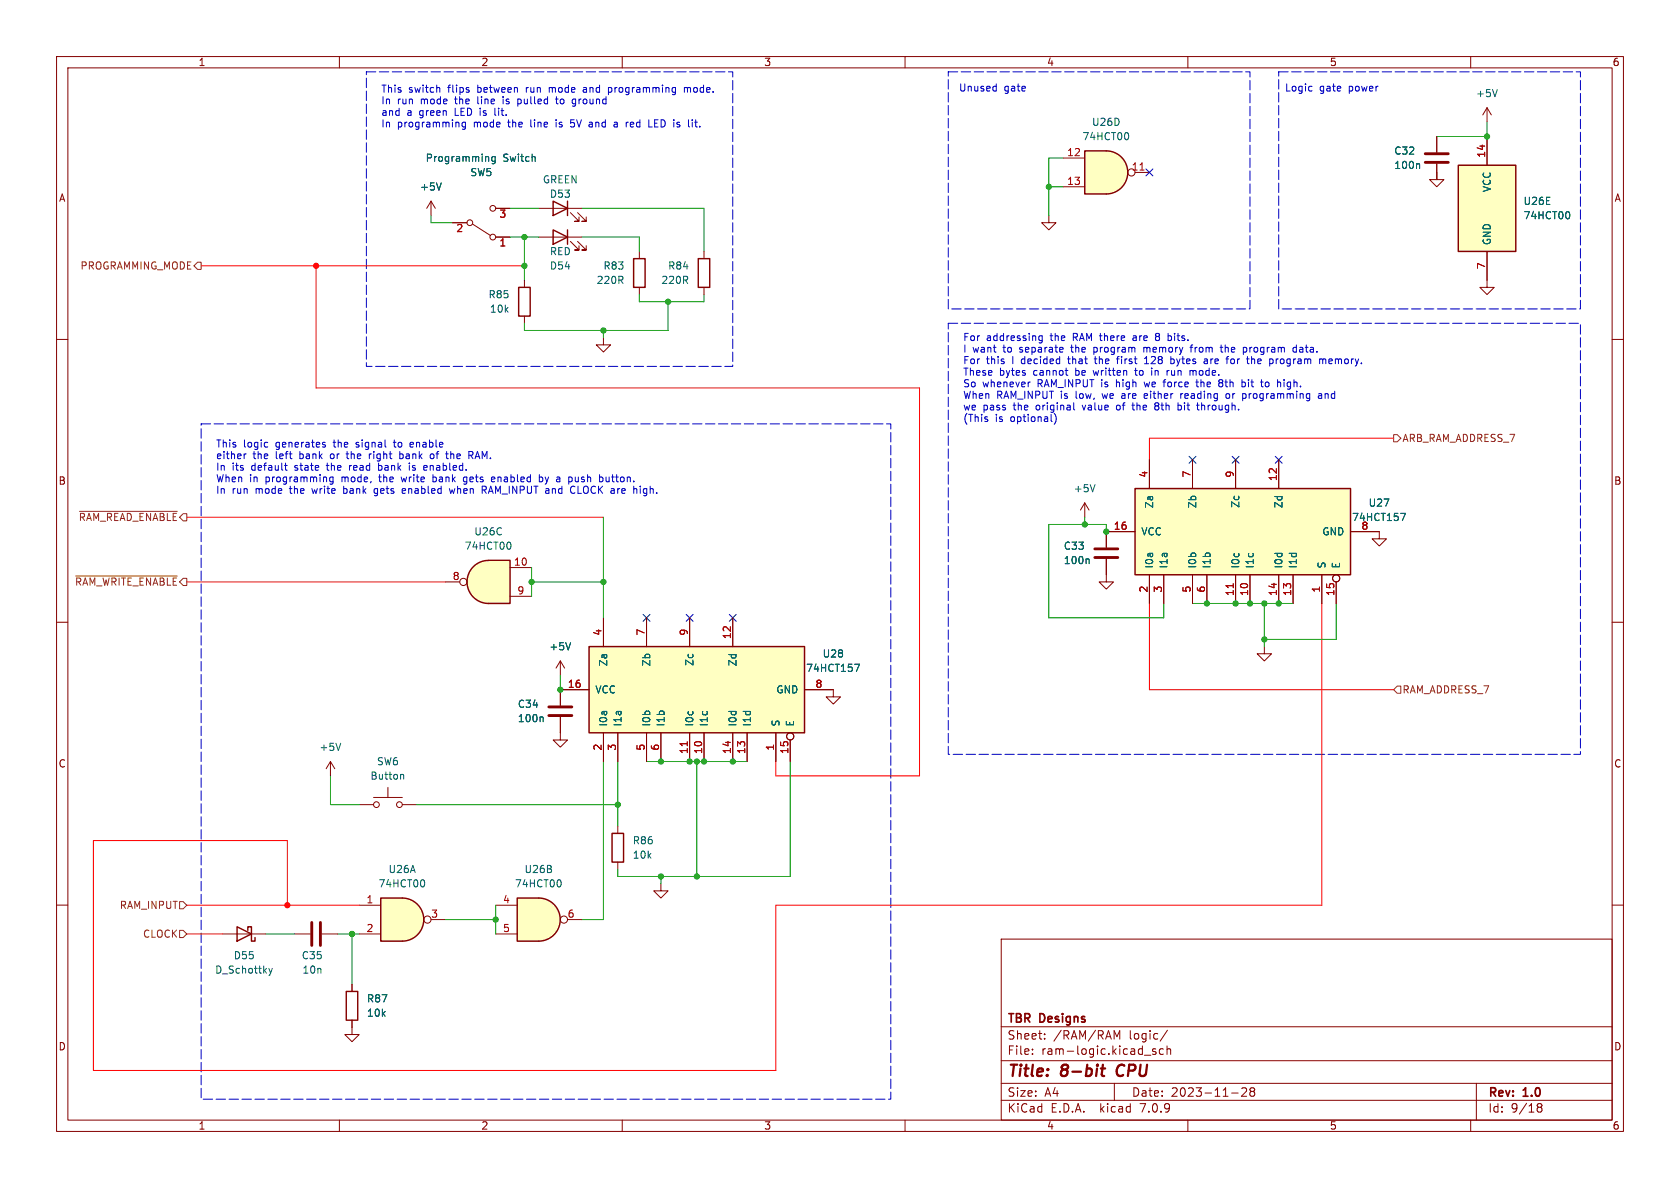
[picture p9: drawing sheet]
<svg xmlns="http://www.w3.org/2000/svg" width="297mm" height="210mm" viewBox="0 0 297 210" stroke-linecap="round" stroke-linejoin="round" font-family="sans-serif">
<g fill="none" stroke="#840000" stroke-width=".18">
<path d="M10 10h277v190h-277zM12 12h273v186h-273zM60 10v2M110 10v2M160 10v2M210 10v2M260 10v2M185.4 38.1v1.3h1.3l-1.3 1.2-1.3-1.2h1.3M10 60h2M285 60h2M10 110h2M285 110h2"/>
<path d="M10 160h2M285 160h2M177 166h108v32h-108zM60 198v2M110 198v2M160 198v2M177 194.5h108M177 191.5h108M177 187.5h108M177 181.5h108M182.5 186.3v.1M182.5 185.5v.1"/>
<path d="M184.7 183.6v.1M184.7 182.8v.1M197 182.2l.5 1.1 .5-1.1v1.5M197 191.5v3M202.3 186.5h1.2M204.3 185.5l-.3-.1-.3 .2 .1 .2 .5 .2v.3h-.6M205.7 185.5l-.5-.1-.2 .3v.4l.1 .2h.6M206.3 185.5l.2-.1 .4 .1 .1 .9M206.3 184.9v1.5M206.4 182.1l-1.3 2M210 198v2M217.7 193.2h1.2"/>
<path d="M219.5 192.4l.6-.1 .2 .1 .1 .3-.9 1.1h.9M221.2 192.9l-.2-.2 .2-.4 .5 .1 .1 .2-.3 .3M221.2 192.9l-.2 .3v.3l.2 .3 .5-.1 .1-.2-.1-.4-.2-.2M221.2 192.9h.3M260 198v2M261 191.5v6.5M271.7 195.5l.3 .2M271.7 195.4l.3-.3 .5 .1 .1 .3-.3 .2M272 195.7h.3M272 195.7l-.3 .3M272.3 195.7l.3 .3-.1 .5-.5 .1-.3-.3"/>
</g>
<path d="M194.6 188.9h.8M195 188.2l-.2 1.7v.2l.4 .1M197.7 188.5a1.27 1.27 0 0 0 0 1.6" fill="none" stroke="#840000" stroke-width=".4"/>
<path d="M195.6 26.7a3.8 3.8 0 0 1 3.8 3.8 3.8 3.8 0 0 1-3.8 3.8z" fill="#ffffc2" stroke="#ffffc2" stroke-width=".18"/>
<path d="M191.8 26.7h3.8v7.6h-3.8z" fill="#ffffc2"/>
<path d="M191.8 26.7h3.8a3.8 3.8 0 0 1 3.8 3.8 3.8 3.8 0 0 1-3.8 3.8h-3.8z" fill="none" stroke="#840000" stroke-width=".25"/>
<g fill="none" stroke="#840000" stroke-width=".18">
<path d="M188 27.9h3.8M188 33h3.8M200.7 30.5h2.5"/>
<circle cx="200" cy="30.5" r=".63"/>
</g>
<path d="M201.5 30.1h.8" fill="none" stroke="#a90000" stroke-width=".18"/>
<path d="M199.4 23.5l.1 .4-.1 .7" fill="none" stroke="#006464" stroke-width=".18"/>
<path d="M83.7 100.2a3.8 3.8 0 0 1 2.7-1.1v7.6a3.8 3.8 0 0 1-3.5-2.4 3.8 3.8 0 0 1 .8-4.1z" fill="#ffffc2" stroke="#ffffc2" stroke-width=".18"/>
<path d="M86.4 99.1h3.8v7.6h-3.8z" fill="#ffffc2"/>
<path d="M257.8 29.2h10.2v15.3h-10.2zM91.7 50.8h2v5.1h-2zM97.8 40.6l2.5 1.3-2.5 1.3zM100.3 40.6v2.6M83.7 100.2a3.8 3.8 0 0 1 2.7-1.1h3.8v7.6h-3.8a3.8 3.8 0 0 1-3.5-2.4 3.8 3.8 0 0 1 .8-4.1zM104.1 114.3h38.1v15.2h-38.1zM41.9 163.8l2.5 1.3-2.5 1.3zM43.8 164.5v-.7h.6v2.6h.7v-.7M61.2 175.3h2v5h-2z" fill="none" stroke="#840000" stroke-width=".25"/>
<g fill="none" stroke="#840000" stroke-width=".18">
<path d="M262.9 19.1l-.8 1.2M262.9 19.1v2.5M262.9 19.1l.8 1.2M80 39.4h2.5M83.6 39.6l3.1 2.1M87.6 36.8h2.6M254 29v2.8h-1.3l1.3 1.2 1.3-1.2h-1.3v-1.3M254 24.1v2.8M262.9 24.1v5.1M87.6 41.9h2.6M92.7 49.5v1.3M92.7 55.9v1.3"/>
<path d="M95.2 41.9h7.7M100.8 42.7l1.6 1.5h-.8h.8v-.8M102.1 42.7l1.5 1.5h-.7h.7v-.8M106.7 59.7v1.3h-1.3l1.3 1.2 1.2-1.2h-1.2M262.9 44.5v6.3h1.3l-1.3 1.3-1.3-1.3h1.3M243.8 94v1.3h1.3l-1.3 1.2-1.2-1.2h1.2M78.7 102.9h2.6M90.2 100.3h3.8M90.2 105.4h3.8M99.1 116.8l-.8 1.3M99.1 116.8v2.6M99.1 116.8l.7 1.3"/>
<path d="M106.7 109.2v5.1M114.3 109.2v5.1M121.9 109.2v5.1M129.5 109.2v5.1M223.5 114.3v1.3h1.3l-1.3 1.2-1.3-1.2h1.3M99.1 126.7v4.1h1.2l-1.2 1.3-1.3-1.3h1.3M104.1 121.9h-5v2.8M106.7 129.5v5.1M109.2 129.5v5.1M114.3 129.5v5.1M116.8 129.5v5.1M121.9 129.5v5.1"/>
<path d="M124.5 129.5v5.1M129.5 129.5v5.1M132.1 129.5v5.1M137.2 129.5v5.1M139.7 130.8v3.8M142.2 121.9h5.1M39.4 165.1h7.6M52.1 165.1h2.8M56.9 165.1h2.8M62.2 174v1.3M62.2 180.3v2.6h1.3l-1.3 1.3-1.2-1.3h1.2"/>
<circle cx="83.1" cy="39.4" r=".51"/>
<circle cx="87.1" cy="36.8" r=".51"/>
<circle cx="87.1" cy="41.9" r=".51"/>
<circle cx="81.9" cy="102.9" r=".63"/>
<circle cx="139.7" cy="130.2" r=".63"/>
</g>
<g fill="none" stroke="#006464" stroke-width=".18">
<path d="M264.7 15.8l-.4 1.3M86.2 27.7l.2 .2v.6M87.5 27.7v1l-.2 .2h-.3M87.5 27.7h-.3l-.3 .2 .2 .6h.4M250.8 28.9l.2 .2v.7M277.3 37.5l.2 .4-.2 .7M90.1 95.9l.2 .4-.2 .7M100.9 113.6l-.4 1.3M151.1 117.4h.8l-.5 1.3M95.8 126.7l.2 .2v.7M47.5 171.2l.3 .8M47.8 172l-.3 .5"/>
<path d="M48.1 171.2l-.3 .8"/>
</g>
<g fill="#ffffc2" stroke="#ffffc2" stroke-width=".18">
<path d="M257.8 29.2h10.2v15.3h-10.2z"/>
<path d="M104.1 114.3h38.1v15.2h-38.1z"/>
<path d="M95.2 158.8a3.8 3.8 0 0 1 3.8 3.8 3.8 3.8 0 0 1-3.8 3.8z"/>
</g>
<path d="M252 28.7h4M252 27.2h4M97 126.5h4.1M97 125h4.1M55.1 163.1v4M56.6 163.1v4" fill="none" stroke="#840000" stroke-width=".51"/>
<path d="M121.5 131.1v.7" fill="none" stroke="#a90000" stroke-width=".18"/>
<path d="M91.4 158.8h3.8v7.6h-3.8z" fill="#ffffc2"/>
<path d="M200.7 86.4h38.1v15.2h-38.1zM91.4 158.8h3.8a3.8 3.8 0 0 1 3.8 3.8 3.8 3.8 0 0 1-3.8 3.8h-3.8zM108.2 147.3h2v5.1h-2z" fill="none" stroke="#840000" stroke-width=".25"/>
<g fill="none" stroke="#840000" stroke-width=".18">
<path d="M191.8 88.9l-.8 1.3M191.8 88.9v2.5M191.8 88.9l.7 1.3M195.6 94h5.1M203.2 81.3v5.1M210.8 81.3v5.1M218.4 81.3v5.1M226.1 81.3v5.1M238.8 94h5M203.2 101.6v5.1M205.7 101.6v5.1M210.8 101.6v5.1"/>
<path d="M213.4 101.6v5.1M218.4 101.6v5.1M221 101.6v5.1M226.1 101.6v5.1M228.6 101.6v5.1M233.7 101.6v5.1M236.2 102.9v3.8M58.4 134.6l-.7 1.3M58.4 134.6v2.6M58.4 134.6l.8 1.3M68.6 139.2v1.8M63.5 142.2h2.5"/>
<path d="M66 141h5.1M71.1 142.2h2.6M109.2 146.1v1.2M109.2 152.4v1.3M116.8 156.2v1.3h1.3l-1.3 1.3-1.2-1.3h1.2M87.6 160h3.8M87.6 165.1h3.8M100.3 162.6h2.6"/>
<circle cx="236.2" cy="102.2" r=".63"/>
<circle cx="66.5" cy="142.2" r=".51"/>
<circle cx="70.6" cy="142.2" r=".51"/>
<circle cx="99.7" cy="162.6" r=".63"/>
</g>
<path d="M193.6 85.7l-.4 1.2M247.6 90.7h.9l-.6 1.3M60.2 131.4l-.4 1.3M71 136.9l.4 .2v.6M99 155.6l.2 .4-.2 .7" fill="none" stroke="#006464" stroke-width=".18"/>
<g fill="#ffffc2" stroke="#ffffc2" stroke-width=".18">
<path d="M200.7 86.4h38.1v15.2h-38.1z"/>
<path d="M71.1 158.8a3.8 3.8 0 0 1 3.8 3.8 3.8 3.8 0 0 1-3.8 3.8z"/>
</g>
<path d="M218 103.2v.7" fill="none" stroke="#a90000" stroke-width=".18"/>
<path d="M67.3 158.8h3.8v7.6h-3.8z" fill="#ffffc2"/>
<path d="M97.8 35.6l2.5 1.2-2.5 1.3zM100.3 35.6v2.5M112 45.7h2v5.1h-2zM123.4 45.7h2.1v5.1h-2.1zM67.3 158.8h3.8a3.8 3.8 0 0 1 3.8 3.8 3.8 3.8 0 0 1-3.8 3.8h-3.8z" fill="none" stroke="#840000" stroke-width=".25"/>
<g fill="none" stroke="#840000" stroke-width=".18">
<path d="M76.2 35.6l.8 1.2M76.2 35.6v2.5M76.2 35.6l-.8 1.2M80 39.4h2.5M87.6 36.8h2.6M95.2 36.8h7.7M100.8 37.6l1.6 1.5h-.8h.8v-.7M102.1 37.6l1.5 1.5h-.7h.7v-.7M254 24.1v2.8M254 29v2.8M262.9 24.1v5.1M87.6 41.9h2.6"/>
<path d="M113 44.5v1.2M113 50.8v1.3M124.5 44.5v1.2M124.5 50.8v1.3M262.9 44.5v5M195.6 98.8v4.1h1.2l-1.2 1.2-1.3-1.2h1.3M200.7 94h-5.1v2.8M203.2 81.3v5.1M210.8 81.3v5.1M218.4 81.3v5.1M226.1 81.3v5.1M238.8 94h5"/>
<path d="M106.7 109.2v5.1M114.3 109.2v5.1M121.9 109.2v5.1M129.5 109.2v5.1M203.2 101.6v5.1M205.7 101.6v5.1M210.8 101.6v5.1M213.4 101.6v5.1M218.4 101.6v5.1M221 101.6v5.1M226.1 101.6v5.1M228.6 101.6v5.1"/>
<path d="M233.7 101.6v5.1M236.2 102.9v3.8M99.1 126.7v2.8M104.1 121.9h-5v2.8M106.7 129.5v5.1M109.2 129.5v5.1M114.3 129.5v5.1M116.8 129.5v5.1M121.9 129.5v5.1M124.5 129.5v5.1M129.5 129.5v5.1M132.1 129.5v5.1"/>
<path d="M137.2 129.5v5.1M139.7 130.8v3.8M142.2 121.9h5.1v1.3h1.3l-1.3 1.3-1.3-1.3h1.3M62.2 174v1.3M63.5 160h3.8M63.5 165.1h3.8M76.2 162.6h2.5M62.2 180.3v1.3"/>
<circle cx="236.2" cy="102.2" r=".63"/>
<circle cx="139.7" cy="130.2" r=".63"/>
<circle cx="75.6" cy="162.6" r=".63"/>
</g>
<path d="M78 32.3l-.4 1.3M86.2 27.7l.2 .2v.6M87.5 27.7v1l-.2 .2h-.3M87.5 27.7h-.3l-.3 .2 .2 .6h.4M250.8 28.9l.2 .2v.7M277.3 37.5l.2 .4-.2 .7M192.4 98.8l.1 .2v.6M247.6 90.7h.9l-.6 1.3M100.9 113.6l-.4 1.3M151.1 117.4h.8l-.5 1.3M95.8 126.7l.2 .2v.7M74.9 155.6l.2 .4-.2 .7" fill="none" stroke="#006464" stroke-width=".18"/>
<path d="M193.5 98.6h4.1M193.5 97h4.1" fill="none" stroke="#840000" stroke-width=".51"/>
<path d="M34.9 46.4h.7v1.2h-.7l-.6-.6zM246.4 76.8h.6l.6 .7-.6 .6h-.6zM14 90.4h17.3M13.4 101.8h17.9M247 121.3h.6v1.3h-.6l-.6-.7zM31.7 159.4h.7l.6 .6-.6 .7h-.7zM31.7 164.5h.7l.6 .6-.6 .6h-.7z" fill="none" stroke="#725600" stroke-width=".18"/>
<g fill="none" stroke="#0000c2" stroke-width=".18">
<path d="M77.6 15.5l.2 .1v.7M87.5 19.1v1.1l.2 .2M88.9 17.1v.1M88.9 17.5v.9M91.5 17.5v1.3M91.5 18.3l.4 .1M91.9 17.5l-.4 .1M97.1 15.5v.8M97.3 15.5l-.2 .1M98.2 17.5h.5M98.4 17.1v1.1l.3 .2M101.4 17.5l.4 .1"/>
<path d="M101.8 18.3l-.4 .1M101.8 17.5v1l-.2 .2-.3 .1M103.5 15.5h-.3M103.6 15.8h-.3l-.2 .2 .1 .3h.4M107.6 15.5h.3l.2 .1M107.6 15.5v1.2M108.1 16.2l-.2 .1h-.3M121 15.6l.4-.1 .1 .1M121 15.5v.8M121.5 15.6v.7M121.7 15.5l-.2 .1M176 15.2l.1 .1"/>
<path d="M176.1 14.8v1.3M176.1 16l-.1 .1M231.8 15.2l.1 .1M231.9 16l-.1 .1M82.3 21.6v1l-.3 .3-.3-.1M82.3 21.7l-.4-.1-.2 .2 .1 .6h.5M98.3 21.2v.1M98.3 21.6v.8M100.9 22.3l.4 .1M101.5 21.2h-.6v.6l.4-.1M104.3 21.6l.4 .1M104.7 22.4h-.4"/>
<path d="M104.7 21.9l-.4 .1M108.6 22.4h.5M108.6 21.7h.5v.7M109.1 21.9l-.5 .1M111.9 21.6h-.3l-.2 .2 .1 .6h.4M112 21.9l-.6 .1M114.7 22.4h.6M115.7 21.8h.5M116.3 21.2h-.6v1.2h.6M122.8 21.6h.5M123 21.2v1.1l.3 .1M184.3 59.4v1l-.3 .2"/>
<path d="M184.3 59.4h-.4l-.3 .2 .2 .5h.5M200.5 59.4h-.2M200.5 59.7l-.2 .2 .2 .3M204.5 59.5l-.2 .2v.3l.2 .2h.3M204.5 59.5h.3M204.8 58.9h-.3l-.2 .3 .2 .3M206.6 59.4l.4 .1M47.2 78.2l.1 .1M47.3 79h-.1M57.2 78.6l.3 .1 .1 .2-.2 .1h-.3M57.2 78.2l.3 .1M61.4 79.8v1.2"/>
<path d="M69.5 78.2h.5M69.7 77.8l.1 1.2M70.7 79.8v1.3M72.9 78.2h-.2l-.2 .2 .1 .6h.3M73.1 78.5l-.6 .1M79.7 79.8v1.3M83.4 79.8l.2 .3v.3l-.2 .1M84.4 79.8l-.4 1.3M182.1 67.5l-.2 .1M183.7 60.6h.1M186.7 73.6v.9l-.3 .5M188.3 65.5h.5"/>
<path d="M188.7 66.3h.1M189.8 71.2v1.1l.2 .2M193.4 61.4v1.3M193.4 62.2h.1M193.4 63.4h.5M193.5 61.4l-.1 .1M193.6 63l.1 1.2M197.4 63.4h.5M197.5 71.7l-.1 .2 .1 .5M197.6 63.2v1.1M198.5 69.6h-.2M198.5 69.9l-.2 .2 .2 .3"/>
<path d="M200.1 71.6h.5M200.3 71.2v1.1l.3 .2M200.6 65.5h.5M200.8 65.1v1.2M202.2 61.4v.8M202.3 67.5l.2 .9M202.3 64.3h.8M202.6 61.4l-.4 .1M202.6 63.2l-.3 .2M202.7 63v1.3M202.7 69.6h-.2l-.2 .2v.6h.4M202.9 69.9l-.6 .1"/>
<path d="M203.6 65.1v.1M203.6 65.5v.8M204.4 71.7l-.3 .3 .1 .4 .2 .1 .4-.1M204.4 71.2l-.3 .2 .3 .3M204.4 71.7h.2M204.6 71.2l.2 .1M204.6 71.7l.2 .1M204.8 71.7h-.2M205.6 67.5h.5M206 67.1l-.2 .2M206.3 65.5v.8M206.7 65.5l-.4 .2"/>
<path d="M207 63.5l.4-.1 .2 .3-.1 .5h-.5M207 63v1.3M207 60.1l-.4 .1M208.3 71.7l.3-.1 .3 .3-.2 .5h-.4M208.3 71.2v1.3M208.7 69.6v.8M209.1 69.6l-.4 .2M210.4 61.4h.5M210.4 65.6l.3-.1 .2 .2M210.7 61l-.1 .2v1M210.9 65.7v.6M211.1 65.5l-.2 .2"/>
<path d="M211.4 67.5h.5M211.5 71.6h.5M211.6 67.1v1.1l.3 .2M211.9 72.5h.1M212.4 71.2v1.3M212.6 71.6l-.2 .1M212.9 63.5h.5l.1 .8M212.9 64.2h.6M213.5 63.7l-.6 .2M215.6 67.6l.1 .1M215.7 61.4h.5M215.7 67.1l-.1 .1"/>
<path d="M215.7 67.7h.2M215.7 67.7h-.1M215.9 61v1.1l.3 .1M215.9 67.7l.3 .2-.1 .4-.2 .1-.3-.1M215.9 67.1l.3 .3-.3 .3M216.8 69.7l.2-.1 .3 .1 .1 .5-.1 .2h-.3l-.2-.1zM218 63.4l-.3 .1-.1 .2v.5l.4 .1M219.7 67.5h.2l.3 .3-.1 .5-.4 .1M219.9 61.4h.3l.2 .2v.5l-.5 .1M220.2 69.6l.1 .2-.1 .6M221.3 63.6l.3-.2 .2 .2M221.3 63v1.3"/>
<path d="M224.1 67.5l-.3 .1-.1 .2v.5l.4 .1M225.6 63.4v.9M226 63.4l-.4 .3M227 67.1v.1M227 67.5v.9M229.2 61.5l-.4-.1-.2 .2 .1 .6h.5M229.2 61v1.2M233.1 69.6h.5l.1 .8M233.5 63.4l.3 .2M233.7 69.9h-.5l-.1 .2 .1 .3h.5M233.8 63.6l.2-.2 .3 .1 .1 .8M233.8 63.6v.7"/>
<path d="M235.1 63.4l-.2 .2v.5l.2 .2M235.5 63.7l-.6 .2M43.2 80.2v.9M43.5 80.2l-.3 .3M50.3 82.3h.5M50.5 81.9v1l.3 .2M58.9 84.3v1.1l-.1 .1M58.9 84.4l-.4-.1-.2 .3 .1 .5h.5M60.8 85.9v1.3M60.8 87.2h.1M60.9 86.4h-.1M61.2 80.2h.5"/>
<path d="M61.8 82.3v.8M62 82.3l-.2 .2M65.3 80.2v.9M65.7 80.2l-.4 .3M66.2 87.6h.3M66.6 86.4h-.2l-.3 .2 .1 .5 .4 .1M66.9 83.1h.4M66.9 81.9v1.2M67.3 82.3h-.4M70.7 80.3l.3-.1 .2 .2M70.9 84.3l.3 .9M71.2 81l-.2 .1-.3-.1"/>
<path d="M71.6 86.4h-.3l-.2 .2 .1 .6h.4M71.7 86.7l-.6 .1M72.4 81.9v.1M72.4 82.3v.8M75.1 82.3h.4v.3l-.6 .1M75.5 83.1h-.4M76.1 80.4l.4-.2 .2 .3-.1 .5-.3 .1-.2-.1M76.5 85.1l.4 .1M76.5 83.9v1.3M76.9 84.3l-.4 .1M79.4 86.4l.3 .8 .2-.6 .3 .6 .2-.8M79.9 80.2l-.2 .2"/>
<path d="M82.5 85.5h-.1M82.5 84.4l-.3-.1-.3 .3 .1 .5h.5M83.2 80.5l.4 .6M85.6 86.6l.4 .6M86 86.2l-.1 .4h-.6M86.9 84.5l.2-.2h.2l.2 .2v.1l-.6 .1M86.9 85l.2 .2 .3-.1M95.3 84.4l.4-.1 .3 .3-.2 .5h-.5M95.3 83.9v1.3M101.6 86v.1M101.6 87.1v.1M101.7 84.3v.7l.2 .2"/>
<path d="M102.2 85.9v1.3h.6M107.1 84.3l.1 .8h.4M109.4 86.4h.2M113.2 85.9v.2M113.2 86.4v.8M113.8 86.5v.6"/>
</g>
<path d="M64.8 12.7h64.7v52.1h-64.7v-52.1M167.6 12.7h53.4v41.9h-53.4v-41.9M226.1 12.7h53.3v41.9h-53.3v-41.9M167.6 57.2h111.8v76.2h-111.8v-76.2M35.6 74.9h121.9v119.4h-121.9v-119.4" fill="none" stroke="#0000c2" stroke-width=".18" stroke-dasharray="1.7 .6"/>
<path d="M35.6 47h57.1M55.9 47v21.6h106.7v68.6h-25.4v-2.6M246.4 77.5h-43.2v3.8M33 91.4h73.7M33 102.9h45.7M203.2 106.7v15.2h43.2M233.7 106.7v53.3h-96.5v29.2h-120.7v-40.6h34.3v11.4M33 160h30.5M33 165.1h6.4" fill="none" stroke="#f00" stroke-width=".18"/>
<g fill="none" stroke="#009600" stroke-width=".18">
<path d="M76.2 38.1v1.3h3.8M90.2 36.8h5M102.9 36.8h21.6v7.7M185.4 33h2.6M188 27.9h-2.6v10.2M254 30.5v1.3M262.9 21.6v2.5h-8.9M90.2 41.9h5M92.7 41.9v7.6M102.9 41.9h10.1v2.6M106.7 58.4v1.3M113 52.1v1.2h11.5v-1.2"/>
<path d="M118.1 53.3v5.1h-25.4v-1.2M106.7 91.4v17.8M191.8 91.4v1.3M195.6 94v-1.3h-10.2v16.5h20.3v-2.5M94 100.3v5.1M94 102.9h12.7M99.1 119.4v2.5M210.8 106.7h17.8M223.5 106.7v7.6M236.2 106.7v6.3h-12.7M58.4 137.2v5h5.1M106.7 134.6v28h-3.8"/>
<path d="M109.2 134.6v11.5M114.3 134.6h17.8M123.2 134.6v20.3M139.7 134.6v20.3h-30.5v-1.2M73.7 142.2h35.5M116.8 154.9v1.3M47 165.1h5.1M59.7 165.1h3.8M62.2 165.1v8.9M78.7 162.6h8.9M87.6 160v5.1"/>
</g>
<g fill="none" stroke="#000084" stroke-width=".18">
<path d="M202.6 29.9l1.2 1.2M203.8 29.9l-1.2 1.2M210.2 80.7l1.2 1.2M211.4 80.7l-1.2 1.2M217.8 80.7l1.2 1.2M219 80.7l-1.2 1.2M225.5 80.7l1.2 1.2M226.7 80.7l-1.2 1.2M113.7 108.6l1.2 1.2M114.9 108.6l-1.2 1.2M121.3 108.6l1.2 1.2M122.5 108.6l-1.2 1.2"/>
<path d="M128.9 108.6l1.2 1.2M130.1 108.6l-1.2 1.2"/>
</g>
<path d="M218 103.2v.7M121.5 131.1v.7" fill="none" stroke="#a90000" stroke-width=".18"/>
<g fill="#009600" stroke="#009600" stroke-width=".18">
<circle cx="62.2" cy="165.1" r=".46"/>
<circle cx="87.6" cy="162.6" r=".46"/>
<circle cx="191.8" cy="92.7" r=".46"/>
<circle cx="195.6" cy="94" r=".46"/>
<circle cx="223.5" cy="113" r=".46"/>
<circle cx="223.5" cy="106.7" r=".46"/>
<circle cx="226.1" cy="106.7" r=".46"/>
<circle cx="94" cy="102.9" r=".46"/>
<circle cx="106.7" cy="102.9" r=".46"/>
<circle cx="106.7" cy="58.4" r=".46"/>
<circle cx="92.7" cy="47" r=".46"/>
<circle cx="118.1" cy="53.3" r=".46"/>
<circle cx="185.4" cy="33" r=".46"/>
<circle cx="92.7" cy="41.9" r=".46"/>
<circle cx="218.4" cy="106.7" r=".46"/>
<circle cx="221" cy="106.7" r=".46"/>
<circle cx="123.2" cy="134.6" r=".46"/>
<circle cx="124.5" cy="134.6" r=".46"/>
<circle cx="109.2" cy="142.2" r=".46"/>
<circle cx="121.9" cy="134.6" r=".46"/>
<circle cx="116.8" cy="134.6" r=".46"/>
<circle cx="116.8" cy="154.9" r=".46"/>
<circle cx="123.2" cy="154.9" r=".46"/>
<circle cx="129.5" cy="134.6" r=".46"/>
<circle cx="99.1" cy="121.9" r=".46"/>
<circle cx="213.4" cy="106.7" r=".46"/>
<circle cx="262.9" cy="24.1" r=".46"/>
</g>
<g fill="#f00" stroke="#f00" stroke-width=".18">
<circle cx="50.8" cy="160" r=".46"/>
<circle cx="55.9" cy="47" r=".46"/>
</g>
<g font-size="2.8" fill="#840000">
<text x="178" y="190.9">Title:</text>
<text x="187.7" y="190.9">8-bit</text>
<text x="198.3" y="190.9">CPU</text>
</g>
<g font-size="2.1" fill="#840000">
<text x="178" y="184">Sheet:</text>
<text x="178" y="181.2">TBR</text>
<text x="183.9" y="181.2">Designs</text>
<text x="186.2" y="184">/RAM/RAM</text>
<text x="199.7" y="184">logic/</text>
<text x="178" y="186.7">File:</text>
<text x="184.1" y="186.7">ram-logic.kicad_sch</text>
<text x="178" y="196.9">KiCad</text>
<text x="178" y="194.1">Size:</text>
<text x="184.7" y="194.1">A4</text>
<text x="185.7" y="196.9">E.D.A.</text>
<text x="194.6" y="196.9">kicad</text>
<text x="200" y="194.1">Date:</text>
<text x="201.8" y="196.9">7.0.9</text>
<text x="207" y="194.1">2023-11-28</text>
<text x="263" y="194.3">Rev:</text>
<text x="263" y="196.9">Id:</text>
<text x="267.1" y="196.9">9/18</text>
<text x="269.4" y="194.3">1.0</text>
</g>
<g font-size="1.8" fill="#840000">
<text x="35" y="11.9">1</text>
<text x="85" y="11.9">2</text>
<text x="135" y="11.9">3</text>
<text x="185" y="11.9">4</text>
<text x="235" y="11.9">5</text>
<text x="285" y="11.9">6</text>
<text x="10.3" y="35.9">A</text>
<text x="285.3" y="35.9">A</text>
<text x="10.3" y="85.9">B</text>
<text x="285.3" y="85.9">B</text>
<text x="10.3" y="135.9">C</text>
<text x="285.3" y="135.9">C</text>
<text x="10.3" y="185.9">D</text>
<text x="285.3" y="185.9">D</text>
<text x="35" y="199.9">1</text>
<text x="85" y="199.9">2</text>
<text x="135" y="199.9">3</text>
<text x="185" y="199.9">4</text>
<text x="235" y="199.9">5</text>
<text x="285" y="199.9">6</text>
</g>
<g font-size="1.8" fill="#0000c2">
<text x="67.3" y="16.5">This</text>
<text x="72.2" y="16.5">switch</text>
<text x="79.3" y="16.5">flips</text>
<text x="84.7" y="16.5">between</text>
<text x="93.5" y="16.5">run</text>
<text x="97.7" y="16.5">mode</text>
<text x="104" y="16.5">and</text>
<text x="108.6" y="16.5">programming</text>
<text x="122.2" y="16.5">mode.</text>
<text x="169.4" y="16.3">Unused</text>
<text x="177.5" y="16.3">gate</text>
<text x="227.1" y="16.3">Logic</text>
<text x="233.3" y="16.3">gate</text>
<text x="238.5" y="16.3">power</text>
<text x="67.3" y="18.5">In</text>
<text x="67.3" y="20.6">and</text>
<text x="67.3" y="22.6">In</text>
<text x="70.2" y="18.5">run</text>
<text x="70.2" y="22.6">programming</text>
<text x="71.9" y="20.6">a</text>
<text x="74.2" y="20.6">green</text>
<text x="74.5" y="18.5">mode</text>
<text x="80.7" y="20.6">LED is</text>
<text x="80.7" y="18.5">the</text>
<text x="83.9" y="22.6">mode</text>
<text x="84.9" y="18.5">line</text>
<text x="88.1" y="20.6">lit.</text>
<text x="89.6" y="18.5">is</text>
<text x="90.1" y="22.6">the</text>
<text x="92.4" y="18.5">pulled</text>
<text x="94.2" y="22.6">line</text>
<text x="98.9" y="22.6">is</text>
<text x="99.4" y="18.5">to</text>
<text x="101.7" y="22.6">5V</text>
<text x="102.4" y="18.5">ground</text>
<text x="105.2" y="22.6">and</text>
<text x="109.8" y="22.6">a</text>
<text x="112.1" y="22.6">red</text>
<text x="116.3" y="22.6">LED is</text>
<text x="123.8" y="22.6">lit.</text>
<text x="170.2" y="60.4">For</text>
<text x="170.2" y="62.4">I</text>
<text x="170.2" y="64.5">For</text>
<text x="172" y="62.4">want</text>
<text x="174.4" y="60.4">addressing</text>
<text x="174.4" y="64.5">this</text>
<text x="177.5" y="62.4">to</text>
<text x="179.1" y="64.5">I</text>
<text x="180.5" y="62.4">separate</text>
<text x="180.8" y="64.5">decided</text>
<text x="185.8" y="60.4">the</text>
<text x="189.3" y="64.5">that</text>
<text x="189.9" y="62.4">the</text>
<text x="190" y="60.4">RAM there</text>
<text x="194" y="62.4">program</text>
<text x="194.2" y="64.5">the</text>
<text x="198.4" y="64.5">first</text>
<text x="201" y="60.4">are</text>
<text x="203" y="62.4">memory</text>
<text x="203.4" y="64.5">128</text>
<text x="205.1" y="60.4">8</text>
<text x="207.5" y="60.4">bits.</text>
<text x="208.2" y="64.5">bytes</text>
<text x="211.6" y="62.4">from</text>
<text x="214.3" y="64.5">are</text>
<text x="217.1" y="62.4">the</text>
<text x="218.5" y="64.5">for</text>
<text x="221.2" y="62.4">program</text>
<text x="222.4" y="64.5">the</text>
<text x="226.5" y="64.5">program</text>
<text x="230.3" y="62.4">data.</text>
<text x="235.5" y="64.5">memory.</text>
<text x="170.2" y="66.5">These</text>
<text x="170.2" y="68.5">So</text>
<text x="170.2" y="70.6">When</text>
<text x="173.7" y="68.5">whenever</text>
<text x="176.2" y="70.6">RAM_INPUT is</text>
<text x="176.7" y="66.5">bytes</text>
<text x="182.8" y="66.5">cannot</text>
<text x="183.5" y="68.5">RAM_INPUT is</text>
<text x="190.4" y="66.5">be</text>
<text x="190.4" y="70.6">low,</text>
<text x="193.8" y="66.5">written</text>
<text x="195.4" y="70.6">we</text>
<text x="197.8" y="68.5">high</text>
<text x="199" y="70.6">are</text>
<text x="201.4" y="66.5">to</text>
<text x="203" y="68.5">we</text>
<text x="203.1" y="70.6">either</text>
<text x="204.4" y="66.5">in</text>
<text x="206.6" y="68.5">force</text>
<text x="207.3" y="66.5">run</text>
<text x="209.8" y="70.6">reading</text>
<text x="211.6" y="66.5">mode.</text>
<text x="212.6" y="68.5">the</text>
<text x="216.7" y="68.5">8th</text>
<text x="218" y="70.6">or</text>
<text x="221" y="68.5">bit</text>
<text x="221.1" y="70.6">programming</text>
<text x="224.6" y="68.5">to</text>
<text x="227.7" y="68.5">high.</text>
<text x="234.7" y="70.6">and</text>
<text x="170.2" y="72.6">we</text>
<text x="170.2" y="74.7">(This</text>
<text x="173.8" y="72.6">pass</text>
<text x="175.9" y="74.7">is</text>
<text x="178.8" y="74.7">optional)</text>
<text x="179.3" y="72.6">the</text>
<text x="183.4" y="72.6">original</text>
<text x="191.9" y="72.6">value</text>
<text x="198" y="72.6">of</text>
<text x="201.1" y="72.6">the</text>
<text x="205.2" y="72.6">8th</text>
<text x="209.5" y="72.6">bit</text>
<text x="213.1" y="72.6">through.</text>
<text x="38.1" y="79.2">This</text>
<text x="38.1" y="81.2">either</text>
<text x="38.1" y="83.3">In</text>
<text x="41" y="83.3">its</text>
<text x="43" y="79.2">logic</text>
<text x="44.6" y="83.3">default</text>
<text x="44.7" y="81.2">the</text>
<text x="48.8" y="79.2">generates</text>
<text x="48.8" y="81.2">left</text>
<text x="52.4" y="83.3">state</text>
<text x="53.2" y="81.2">bank</text>
<text x="58.3" y="83.3">the</text>
<text x="58.9" y="81.2">or</text>
<text x="59.3" y="79.2">the</text>
<text x="62" y="81.2">the</text>
<text x="62.4" y="83.3">read</text>
<text x="63.4" y="79.2">signal</text>
<text x="66.1" y="81.2">right</text>
<text x="67.7" y="83.3">bank</text>
<text x="70.3" y="79.2">to</text>
<text x="71.7" y="81.2">bank</text>
<text x="73.4" y="79.2">enable</text>
<text x="73.4" y="83.3">is</text>
<text x="76.2" y="83.3">enabled.</text>
<text x="77.3" y="81.2">of</text>
<text x="80.4" y="81.2">the</text>
<text x="84.5" y="81.2">RAM.</text>
<text x="38.1" y="85.3">When</text>
<text x="38.1" y="87.4">In</text>
<text x="41" y="87.4">run</text>
<text x="44.1" y="85.3">in</text>
<text x="45.3" y="87.4">mode</text>
<text x="47" y="85.3">programming</text>
<text x="51.5" y="87.4">the</text>
<text x="55.7" y="87.4">write</text>
<text x="60.7" y="85.3">mode,</text>
<text x="61.4" y="87.4">bank</text>
<text x="67" y="87.4">gets</text>
<text x="67.5" y="85.3">the</text>
<text x="71.7" y="85.3">write</text>
<text x="72.2" y="87.4">enabled</text>
<text x="77.4" y="85.3">bank</text>
<text x="80.8" y="87.4">when</text>
<text x="83" y="85.3">gets</text>
<text x="86.7" y="87.4">RAM_INPUT and</text>
<text x="88.2" y="85.3">enabled</text>
<text x="96.8" y="85.3">by</text>
<text x="100.1" y="85.3">a</text>
<text x="102.4" y="85.3">push</text>
<text x="102.7" y="87.4">CLOCK</text>
<text x="108" y="85.3">button.</text>
<text x="110.1" y="87.4">are</text>
<text x="114.3" y="87.4">high.</text>
</g>
<g font-size="1.8" fill="#006464">
<text x="260.9" y="17.4">+5V</text>
<text x="193" y="22.5">U26D</text>
<text x="75.2" y="28.8">Programming</text>
<text x="88.9" y="28.8">Switch</text>
<text x="191.3" y="25">74HCT00</text>
<text x="246.4" y="27.5">C32</text>
<text x="74.2" y="33.9">+5V</text>
<text x="83.1" y="31.3">SW5</text>
<text x="95.9" y="32.6">GREEN</text>
<text x="97.1" y="35.2">D53</text>
<text x="246.4" y="30.1">100n</text>
<text x="263.8" y="34.1" transform="rotate(-90 263.8 34.1)">VCC</text>
<text x="269.3" y="36.4">U26E</text>
<text x="269.3" y="39">74HCT00</text>
<text x="97.1" y="47.9">D54</text>
<text x="97.1" y="45.3">RED</text>
<text x="106.6" y="47.9">R83</text>
<text x="118" y="47.9">R84</text>
<text x="263.8" y="43.4" transform="rotate(-90 263.8 43.4)">GND</text>
<text x="86.3" y="52.9">R85</text>
<text x="105.4" y="50.4">220R</text>
<text x="116.8" y="50.4">220R</text>
<text x="86.5" y="55.5">10k</text>
<text x="189.7" y="87.2">+5V</text>
<text x="204.1" y="89.9" transform="rotate(-90 204.1 89.9)">Za</text>
<text x="211.7" y="89.9" transform="rotate(-90 211.7 89.9)">Zb</text>
<text x="219.3" y="89.9" transform="rotate(-90 219.3 89.9)">Zc</text>
<text x="226.9" y="89.9" transform="rotate(-90 226.9 89.9)">Zd</text>
<text x="241.9" y="89.8">U27</text>
<text x="83.8" y="94.8">U26C</text>
<text x="201.7" y="94.8">VCC</text>
<text x="233.7" y="94.8">GND</text>
<text x="238.9" y="92.3">74HCT157</text>
<text x="82.1" y="97.4">74HCT00</text>
<text x="188" y="99.9">100n</text>
<text x="188" y="97.4">C33</text>
<text x="204.1" y="100.6" transform="rotate(-90 204.1 100.6)">I0a</text>
<text x="206.6" y="100.6" transform="rotate(-90 206.6 100.6)">I1a</text>
<text x="211.7" y="100.6" transform="rotate(-90 211.7 100.6)">I0b</text>
<text x="214.2" y="100.6" transform="rotate(-90 214.2 100.6)">I1b</text>
<text x="219.3" y="100.6" transform="rotate(-90 219.3 100.6)">I0c</text>
<text x="221.8" y="100.6" transform="rotate(-90 221.8 100.6)">I1c</text>
<text x="226.9" y="100.6" transform="rotate(-90 226.9 100.6)">I0d</text>
<text x="229.5" y="100.6" transform="rotate(-90 229.5 100.6)">I1d</text>
<text x="234.5" y="100.6" transform="rotate(-90 234.5 100.6)">S</text>
<text x="237.1" y="100.6" transform="rotate(-90 237.1 100.6)">E</text>
<text x="97" y="115.2">+5V</text>
<text x="107.5" y="117.9" transform="rotate(-90 107.5 117.9)">Za</text>
<text x="115.2" y="117.9" transform="rotate(-90 115.2 117.9)">Zb</text>
<text x="122.8" y="117.8" transform="rotate(-90 122.8 117.8)">Zc</text>
<text x="130.4" y="117.9" transform="rotate(-90 130.4 117.9)">Zd</text>
<text x="142.4" y="119">74HCT157</text>
<text x="145.3" y="116.4">U28</text>
<text x="91.4" y="125.3">C34</text>
<text x="105.2" y="122.8">VCC</text>
<text x="137.2" y="122.8">GND</text>
<text x="91.4" y="127.9">100n</text>
<text x="107.5" y="128.5" transform="rotate(-90 107.5 128.5)">I0a</text>
<text x="110.1" y="128.5" transform="rotate(-90 110.1 128.5)">I1a</text>
<text x="115.2" y="128.5" transform="rotate(-90 115.2 128.5)">I0b</text>
<text x="117.7" y="128.5" transform="rotate(-90 117.7 128.5)">I1b</text>
<text x="122.8" y="128.5" transform="rotate(-90 122.8 128.5)">I0c</text>
<text x="125.3" y="128.5" transform="rotate(-90 125.3 128.5)">I1c</text>
<text x="130.4" y="128.5" transform="rotate(-90 130.4 128.5)">I0d</text>
<text x="132.9" y="128.5" transform="rotate(-90 132.9 128.5)">I1d</text>
<text x="138" y="128.5" transform="rotate(-90 138 128.5)">S</text>
<text x="140.6" y="128.5" transform="rotate(-90 140.6 128.5)">E</text>
<text x="56.4" y="132.9">+5V</text>
<text x="66.5" y="135.5">SW6</text>
<text x="65.4" y="138">Button</text>
<text x="111.8" y="149.5">R86</text>
<text x="68.6" y="154.5">U26A</text>
<text x="92.6" y="154.5">U26B</text>
<text x="111.8" y="152">10k</text>
<text x="66.8" y="157.1">74HCT00</text>
<text x="90.9" y="157.1">74HCT00</text>
<text x="37.9" y="172.3">D_Schottky</text>
<text x="41.2" y="169.8">D55</text>
<text x="53.2" y="169.8">C35</text>
<text x="53.4" y="172.3">10n</text>
<text x="64.8" y="179.9">10k</text>
<text x="64.8" y="177.4">R87</text>
</g>
<g font-size="1.8" fill="#a90000">
<text x="188.6" y="27.7">12</text>
<text x="262.6" y="28" transform="rotate(-90 262.6 28)">14</text>
<text x="188.6" y="32.8">13</text>
<text x="200" y="30.2">11</text>
<text x="80.6" y="41.4">2</text>
<text x="88.2" y="38.8">3</text>
<text x="88.2" y="43.9">1</text>
<text x="262.6" y="47.7" transform="rotate(-90 262.6 47.7)">7</text>
<text x="202.9" y="84.5" transform="rotate(-90 202.9 84.5)">4</text>
<text x="210.6" y="84.5" transform="rotate(-90 210.6 84.5)">7</text>
<text x="218.2" y="84.5" transform="rotate(-90 218.2 84.5)">9</text>
<text x="225.8" y="85.1" transform="rotate(-90 225.8 85.1)">12</text>
<text x="196.8" y="93.7">16</text>
<text x="240.6" y="93.7">8</text>
<text x="90.8" y="100.1">10</text>
<text x="79.9" y="102.6">8</text>
<text x="91.4" y="105.2">9</text>
<text x="202.9" y="104.8" transform="rotate(-90 202.9 104.8)">2</text>
<text x="205.5" y="104.8" transform="rotate(-90 205.5 104.8)">3</text>
<text x="210.6" y="104.8" transform="rotate(-90 210.6 104.8)">5</text>
<text x="213.1" y="104.8" transform="rotate(-90 213.1 104.8)">6</text>
<text x="218.2" y="105.5" transform="rotate(-90 218.2 105.5)">11</text>
<text x="220.7" y="105.5" transform="rotate(-90 220.7 105.5)">10</text>
<text x="225.8" y="105.5" transform="rotate(-90 225.8 105.5)">14</text>
<text x="228.3" y="105.5" transform="rotate(-90 228.3 105.5)">13</text>
<text x="233.4" y="104.8" transform="rotate(-90 233.4 104.8)">1</text>
<text x="236" y="105.5" transform="rotate(-90 236 105.5)">15</text>
<text x="106.4" y="112.5" transform="rotate(-90 106.4 112.5)">4</text>
<text x="114" y="112.5" transform="rotate(-90 114 112.5)">7</text>
<text x="121.7" y="112.5" transform="rotate(-90 121.7 112.5)">9</text>
<text x="129.3" y="113.1" transform="rotate(-90 129.3 113.1)">12</text>
<text x="100.3" y="121.7">16</text>
<text x="144.1" y="121.7">8</text>
<text x="106.4" y="132.8" transform="rotate(-90 106.4 132.8)">2</text>
<text x="109" y="132.8" transform="rotate(-90 109 132.8)">3</text>
<text x="114" y="132.8" transform="rotate(-90 114 132.8)">5</text>
<text x="116.6" y="132.8" transform="rotate(-90 116.6 132.8)">6</text>
<text x="121.7" y="133.4" transform="rotate(-90 121.7 133.4)">11</text>
<text x="124.2" y="133.4" transform="rotate(-90 124.2 133.4)">10</text>
<text x="129.3" y="133.4" transform="rotate(-90 129.3 133.4)">14</text>
<text x="131.8" y="133.4" transform="rotate(-90 131.8 133.4)">13</text>
<text x="136.9" y="132.8" transform="rotate(-90 136.9 132.8)">1</text>
<text x="139.4" y="133.4" transform="rotate(-90 139.4 133.4)">15</text>
<text x="64.7" y="159.8">1</text>
<text x="88.8" y="159.8">4</text>
<text x="64.7" y="164.8">2</text>
<text x="76.1" y="162.3">3</text>
<text x="88.8" y="164.8">5</text>
<text x="100.3" y="162.3">6</text>
</g>
<g font-size="1.8" fill="#725600">
<text x="14.1" y="47.9">PROGRAMMING_MODE</text>
<text x="247.8" y="78.3">ARB_RAM_ADDRESS_7</text>
<text x="13.8" y="92.3">~{RAM_READ_ENABLE}</text>
<text x="13.2" y="103.7">~{RAM_WRITE_ENABLE}</text>
<text x="247.8" y="122.8">RAM_ADDRESS_7</text>
<text x="21.1" y="160.9">RAM_INPUT</text>
<text x="25.2" y="166">CLOCK</text>
</g>
</svg>
